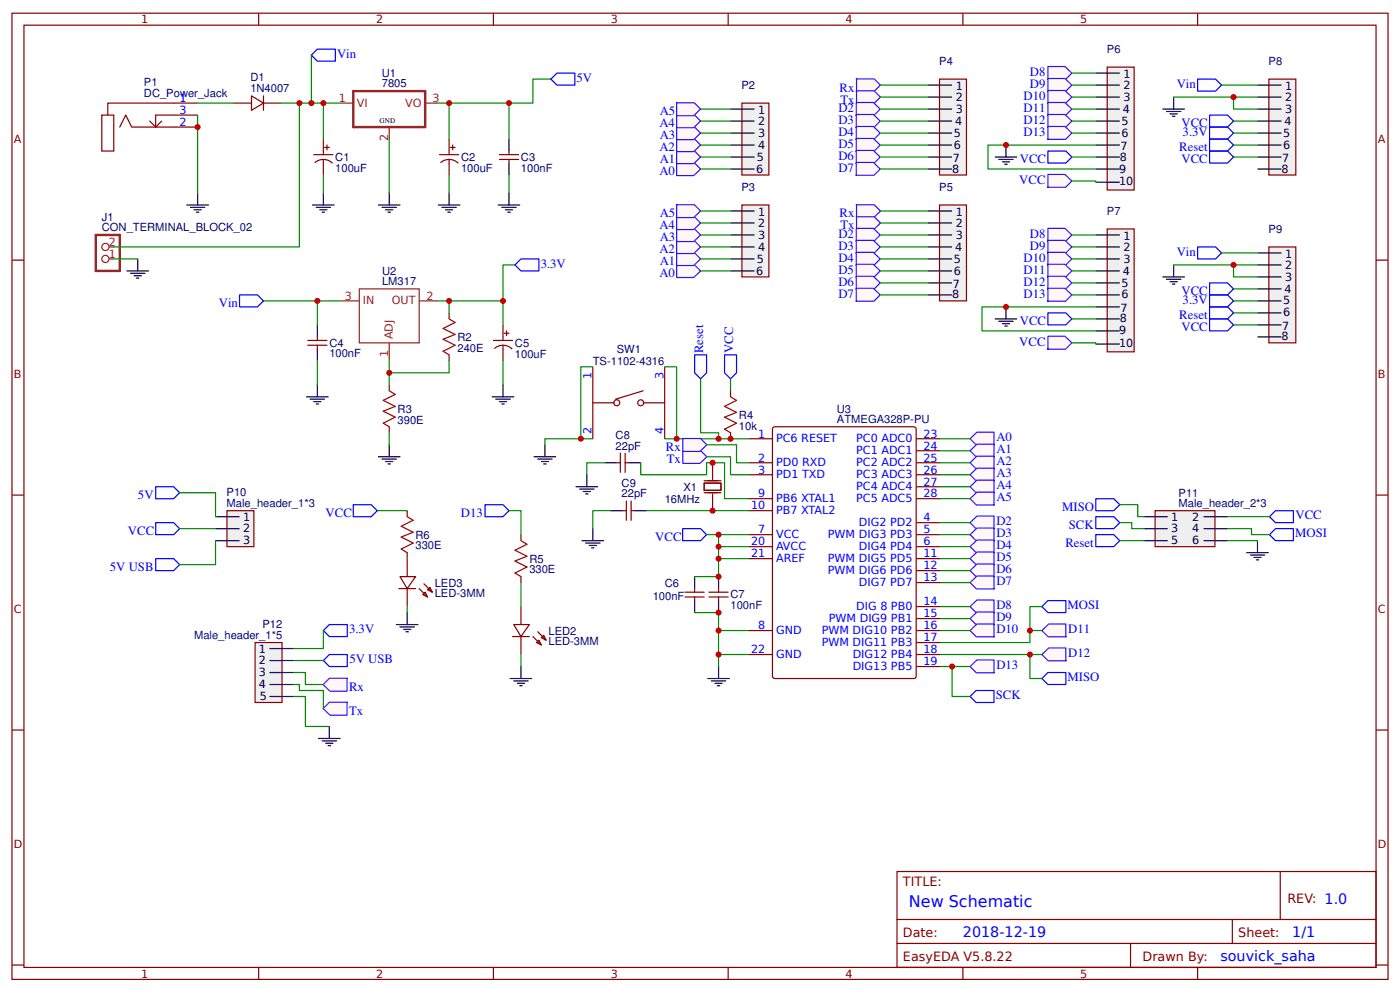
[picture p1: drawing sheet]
<svg xmlns="http://www.w3.org/2000/svg" width="309mm" height="219mm" viewBox="0 0 309 219" stroke-linecap="round" stroke-linejoin="round" font-family="sans-serif">
<g fill="none" stroke="#800" stroke-width=".26">
<path d="M2.6 2.9h304.1v213.3h-304.1zM5.3 5.6h298.7v207.9h-298.7zM57.1 2.9v2.7M109 2.9v2.7M160.9 2.9v2.7M212.7 2.9v2.7M264.6 2.9v2.7M22.5 25.4h2.6v7.9h-2.6zM26.5 28l1.3-2.6 1.3 2.6h14.6M33.1 26.7l1.3 1.3M35.7 26.7l-1.3 1.3M43.7 22.8h-19.9v2.6"/>
<path d="M43.7 25.4h-9.3v2.6M51.6 22.8h4M58.2 22.8h4M58.2 21.2v3.1M2.6 57.4h2.7M304 57.4h2.7M2.6 109.3h2.7M304 109.3h2.7M2.6 161.1h2.7M304 161.1h2.7M198.2 192.4h105.8v21.1h-105.8zM282.8 192.4v10.5"/>
<path d="M2.6 213h2.7M57.1 213.5v2.7M109 213.5v2.7M160.9 213.5v2.7M198.2 202.9h105.8M198.2 208.2h105.8M212.7 213.5v2.7M249.8 208.2v5.3M264.6 213.5v2.7M272.3 202.9v5.3M304 213h2.7"/>
</g>
<path d="M78.1 20.1h15.8v7.9h-15.8z" fill="none" stroke="#8d2323" stroke-width=".53"/>
<path d="M75.4 22.8h2.7M86 28v2.7M93.9 22.8h2.7" fill="none" stroke="#8d2323" stroke-width=".26"/>
<path d="M41.3 45.2h4.7M42.1 45.8h3.1M42.9 46.3h1.5M43.4 46.8h.5M43.7 42.6v2.6" fill="none" stroke="#000" stroke-width=".26"/>
<path d="M43.7 25.4v17.2" fill="none" stroke="#080" stroke-width=".26"/>
<path d="M55.6 21.2l2.6 1.6-2.6 1.5z" fill="#fff" stroke="#800" stroke-width=".26"/>
<g fill="none" stroke="#080" stroke-width=".26">
<path d="M68.8 12.2v10.6M121.7 17.5h-4v5.3h-5.3M43.7 22.8h7.9M62.2 22.8h13.2M66.1 22.8v31.7h-41M71.4 22.8v7.9M71.4 38.6v4M86 30.7v11.9M96.6 22.8h2.6v7.9M99.2 22.8h13.2v7.9M99.2 38.6v4M112.4 38.6v4"/>
<path d="M25.1 57.1h5.3M113.8 58.5h-2.7v7.9M58.2 66.4h17.2M70.1 66.4v5.3M70.1 79.6v5.3M86 79.6v2.7h13.2v-2.7M96.6 66.4h2.6v2.7M99.2 66.4h11.9v5.3M111.1 79.6v5.3M86 82.3v2.6M86 95.5v2.7M131 96.8h-10.6v1.4"/>
<path d="M131 81h-2.7v15.8M146.8 81h2.7v15.8M146.8 96.8h18.6M161.4 83.6v2.7M133.6 102.1h-4v2.7M134.9 112.7h-3.9v4M142.9 112.7h22.5M156.1 118h9.3M158.7 118v2.6h6.7M153.5 135.2h5.2v4M158.7 120.6v6.7h-5.2M158.7 123.3h6.7"/>
<path d="M165.4 139.2h-6.7v5.3M165.4 144.5h-6.7v2.6"/>
</g>
<path d="M21.2 51.9h5.3v7.9h-5.3z" fill="none" stroke="#8d2323" stroke-width=".53"/>
<g fill="none" stroke="#8d2323" stroke-width=".26">
<path d="M24.1 57.1h1M24.1 54.5h1M75.4 66.4h4M79.4 63.8h13.2v11.9h-13.2zM86 75.7v3.9M92.6 66.4h4"/>
<circle cx="23.3" cy="54.5" r=".79"/>
<circle cx="23.3" cy="57.2" r=".79"/>
</g>
<g fill="none" stroke="#000" stroke-width=".26">
<path d="M112.4 30.7v2.6M112.4 36v2.6M28 59.8h4.8M30.4 57.1v2.7M69.1 45.2h4.7M69.8 45.8h3.2M70.6 46.3h1.6M71.2 46.8h.5M71.4 42.6v2.6M83.6 45.2h4.8M84.4 45.8h3.2M85.2 46.3h1.6"/>
<path d="M85.7 46.8h.6M86 42.6v2.6M96.8 45.2h4.8M97.6 45.8h3.2M98.4 46.3h1.6M99 46.8h.5M99.2 42.6v2.6M110.1 45.2h4.7M110.9 45.8h3.1M111.7 46.3h1.5M112.2 46.8h.5M112.4 42.6v2.6"/>
<path d="M28.8 60.3h3.2M29.6 60.9h1.6M30.2 61.4h.5M70.1 71.7v2.6M70.1 77v2.6M67.7 87.6h4.8M68.5 88.1h3.2M69.3 88.6h1.6M69.8 89.2h.6M70.1 84.9v2.7M86 98.2v2.6M108.7 87.6h4.8"/>
<path d="M109.5 88.1h3.2M110.3 88.6h1.6M110.9 89.2h.5M111.1 84.9v2.7M120.4 98.2v2.6M83.6 100.8h4.8M84.4 101.3h3.2M85.2 101.9h1.6M85.7 102.4h.6M118 100.8h4.8M118.8 101.3h3.2M119.6 101.9h1.6"/>
<path d="M120.1 102.4h.5M127.3 107.4h4.7M128.1 107.9h3.1M128.6 119.3h4.7M128.9 108.5h1.5M129.4 109h.5M129.4 119.9h3.2M129.6 104.8v2.6M131 116.7v2.6M133.6 102.1h2.7M134.9 112.7h2.7M138.9 102.1h2.7"/>
<path d="M140.2 112.7h2.7M130.2 120.4h1.6M130.7 120.9h.5M153.5 127.3v2.6M153.5 132.6v2.6M158.7 127.3v2.6M158.7 132.6v2.6M156.4 149.8h4.7M157.2 150.3h3.1M158 150.8h1.5M158.5 151.3h.5M158.7 147.1v2.7"/>
</g>
<g fill="none" stroke="#800" stroke-width=".26">
<path d="M69.3 34.1h4.3M69.5 35.9a2.85 2.85 0 0 1 4 .1M71.4 30.7v3.4M71.4 35.2v3.4M71.7 32.5h1.1M72.2 32v1.1M97.1 34.1h4.2M97.3 35.9a2.85 2.85 0 0 1 3.9 .1M99.2 30.7v3.4M99.2 35.2v3.4M99.5 32.5h1M100 32v1.1"/>
<path d="M110.3 34.1h4.3M110.3 35.2h4.3M112.4 33.3v.8M112.4 35.2v.8M68 76.2h4.2M68 75.1h4.2M70.1 74.3v.8M70.1 76.2v.8M99.2 69.1v1.3M99.2 78.3v1.3M109 75.1h4.2M109.2 76.9a2.85 2.85 0 0 1 4 .2"/>
<path d="M111.1 71.7v3.4M111.1 76.2v3.4M111.4 73.6h1M111.9 73v1.1M86 84.9v1.4M86 94.2v1.3M131 88.9h4.7M131 81v15.8M142.1 88.9h4.7M142.1 86.3l-6.1 1.8M146.8 81v15.8M161.4 86.3v1.3"/>
<path d="M161.4 95.5v1.3M165.4 96.8h5.3M170.7 94.5l.5-.3h30.7l.4 .3 .1 54.7-.3 .5-30.9 .1-.5-.3zM202.4 96.8h5.3M202.4 99.5h5.3M136.3 102.1h.8M137.1 100v4.2M137.6 112.7h.8M138.1 102.1h.8M138.1 100v4.2M138.4 110.6v4.2M139.4 112.7h.8"/>
<path d="M139.4 110.6v4.2M155.6 106.6h3.7v1.6h-3.7zM155.6 106.1h3.7M155.6 108.7h3.7M157.4 102.1v3.7M157.4 109v3.7M165.4 102.1h5.3M165.4 104.8h5.3M165.4 118h5.3M165.4 110.1h5.3M165.4 112.7h5.3M202.4 102.1h5.3"/>
<path d="M202.4 104.8h5.3M202.4 115.4h5.3M202.4 118h5.3M202.4 110.1h5.3M202.4 107.4h5.3M151.3 131.8h4.3M151.3 130.7h4.3M153.5 129.9v.8M153.5 131.8v.8M156.6 131.8h4.3M156.6 130.7h4.3M158.7 129.9v.8"/>
<path d="M158.7 131.8v.8M165.4 120.6h5.3M165.4 139.2h5.3M165.4 123.3h5.3M202.4 120.6h5.3M202.4 139.2h5.3M202.4 123.3h5.3M202.4 125.9h5.3M202.4 128.6h5.3M202.4 133.9h5.3M202.4 136.5h5.3M165.4 144.5h5.3"/>
<path d="M202.4 141.8h5.3M202.4 144.5h5.3M202.4 147.1h5.3"/>
<circle cx="136.3" cy="88.9" r=".66"/>
<circle cx="141.6" cy="88.9" r=".66"/>
</g>
<path d="M68.8 12.2l1.3-1.4h4v2.7h-4zM121.7 17.5l1.3-1.4h4v2.7h-4zM113.8 58.5l1.3-1.4h4v2.7h-4zM52.9 65.1h4l1.3 1.3-1.3 1.3h-4zM160.1 78.3h2.6v4l-1.3 1.3-1.3-1.3zM150.8 116.7h4l1.3 1.3-1.3 1.3h-4z" fill="none" stroke="#00f" stroke-width=".26"/>
<path d="M99.2 70.4l1.3 .8-2.6 1.3 2.6 1.3-2.6 1.1 2.6 1.3-2.6 1.3 1.3 .8M86 86.3l1.3 .7-2.6 1.4 2.6 1.3-2.6 1.1 2.6 1.3-2.6 1.3 1.3 .8M161.4 87.6l1.3 .8-2.6 1.3 2.6 1.3-2.6 1.1 2.6 1.3-2.6 1.3 1.3 .8" fill="none" stroke="#a00000" stroke-width=".26"/>
<g fill="#fff7f8" stroke="#430aff" stroke-width=".26">
<path d="M214.3 96.8l1.5-1.4h3.8l.1 2.8h-4z"/>
<path d="M214.3 99.5l1.5-1.5h3.8l.1 2.9h-4z"/>
<path d="M214.3 102.1l1.5-1.4h3.8l.1 2.8h-4z"/>
<path d="M214.3 104.8l1.5-1.5h3.8l.1 2.9h-4z"/>
<path d="M214.3 107.4l1.5-1.4h3.8l.1 2.8h-4z"/>
<path d="M214.3 110.1l1.5-1.5h3.8l.1 2.9h-4z"/>
</g>
<path d="M207.7 99.5h6.6M207.7 110.1h6.6M207.7 107.4h6.6M207.7 104.8h6.6M207.7 102.1h6.6" fill="none" stroke="#080" stroke-width=".26"/>
<g fill="#fff7f8" stroke="#430aff" stroke-width=".26">
<path d="M214.3 115.4l1.5-1.5h3.8l.1 2.8h-4z"/>
<path d="M214.3 118l1.5-1.5h3.8l.1 2.9h-4z"/>
<path d="M214.3 120.6l1.5-1.4h3.8l.1 2.8h-4z"/>
<path d="M214.3 123.3l1.5-1.5h3.8l.1 2.9h-4z"/>
<path d="M214.3 125.9l1.5-1.4h3.8l.1 2.8h-4z"/>
<path d="M214.3 128.6l1.5-1.5h3.8l.1 2.9h-4z"/>
<path d="M214.3 133.9l1.5-1.5h3.8l.1 2.9h-4z"/>
<path d="M214.3 136.5l1.5-1.4h3.8l.1 2.8h-4z"/>
<path d="M214.3 139.2l1.5-1.5h3.8l.1 2.9h-4z"/>
<path d="M230.2 139.2l1.5-1.5h3.8v2.9h-3.9z"/>
<path d="M230.2 144.5l1.5-1.5h3.8v2.9h-3.9z"/>
</g>
<path d="M207.7 118h6.6M207.7 115.4h6.6M207.7 139.2h6.6M207.7 136.5h6.6M207.7 133.9h6.6M207.7 128.6h6.6M207.7 125.9h6.6M207.7 123.3h6.6M207.7 120.6h6.6" fill="none" stroke="#080" stroke-width=".26"/>
<path d="M214.3 147.1l1.5-1.4h3.8l.1 2.8h-4z" fill="#fff7f8" stroke="#430aff" stroke-width=".26"/>
<path d="M112.4 112.7h2.7v5.3M115.1 128.6v5.3M115.1 144.5v2.6M207.7 144.5h22.5M207.7 147.1h6.6" fill="none" stroke="#080" stroke-width=".26"/>
<path d="M115.1 118v1.3M113.5 137.8h3.4l-1.8 2.7zM115.1 127.3v1.3M115.1 133.9v3.9M118.8 139.4l1.8 1.9M113.2 140.5h3.7M115.1 140.5v4M117.7 140.5l1.9 1.8M118.5 141.8l.6-.5 .5 1zM119.6 140.8l.5-.6 .5 1.1z" fill="none" stroke="#800" stroke-width=".26"/>
<path d="M112.7 149.8h4.8M113.5 150.3h3.2M114.3 150.8h1.6M114.8 151.3h.6M115.1 147.1v2.7" fill="none" stroke="#000" stroke-width=".26"/>
<path d="M107.2 111.4h3.9l1.3 1.3-1.3 1.3h-3.9z" fill="none" stroke="#00f" stroke-width=".26"/>
<path d="M115.1 119.3l1.3 .8-2.6 1.3 2.6 1.4-2.6 1 2.6 1.3-2.6 1.4 1.3 .8" fill="none" stroke="#a00000" stroke-width=".26"/>
<path d="M163.9 22.8h6v15.8h-6z" fill="#efefef" stroke="#800" stroke-width=".26"/>
<path d="M161.4 24.1h5.3M161.4 26.7h5.3M161.4 29.4h5.3M161.4 32h5.3M161.4 34.7h5.3M161.4 37.3h5.3" fill="none" stroke="#000" stroke-width=".26"/>
<g fill="#fff7f8" stroke="#430aff" stroke-width=".26">
<path d="M149.4 35.9h4l1.4 1.4-1.5 1.5h-3.8z"/>
<path d="M149.4 33.3h4l1.4 1.4-1.5 1.4h-3.8z"/>
<path d="M149.4 30.6h4l1.4 1.4-1.5 1.5h-3.8z"/>
<path d="M149.4 28h4l1.4 1.4-1.5 1.4h-3.8z"/>
<path d="M149.4 25.3h4l1.4 1.4-1.5 1.5h-3.8z"/>
<path d="M149.4 22.7h4l1.4 1.4-1.5 1.4h-3.8z"/>
</g>
<path d="M154.8 24.1h6.6M154.8 26.7h6.6M154.8 29.4h6.6M154.8 32h6.6M154.8 34.7h6.6" fill="none" stroke="#080" stroke-width=".26"/>
<path d="M163.9 45.2h6v15.9h-6z" fill="#efefef" stroke="#800" stroke-width=".26"/>
<path d="M161.4 46.6h5.3M161.4 49.2h5.3M161.4 51.9h5.3M161.4 54.5h5.3M161.4 57.1h5.3M161.4 59.8h5.3" fill="none" stroke="#000" stroke-width=".26"/>
<g fill="#fff7f8" stroke="#430aff" stroke-width=".26">
<path d="M149.4 58.4h4l1.4 1.4-1.5 1.5h-3.8z"/>
<path d="M149.4 55.8h4l1.4 1.3-1.5 1.5h-3.8z"/>
<path d="M149.4 53.1h4l1.4 1.4-1.5 1.5h-3.8z"/>
<path d="M149.4 50.5h4l1.4 1.4-1.5 1.4h-3.8z"/>
<path d="M149.4 47.8h4l1.4 1.4-1.5 1.5h-3.8z"/>
<path d="M149.4 45.2h4l1.4 1.4-1.5 1.4h-3.8z"/>
</g>
<path d="M154.8 46.6h6.6M154.8 49.2h6.6M154.8 51.9h6.6M154.8 54.5h6.6M154.8 57.1h6.6" fill="none" stroke="#080" stroke-width=".26"/>
<g fill="#fff7f8" stroke="#430aff" stroke-width=".26">
<path d="M150.8 99.4h4l1.4 1.4-1.6 1.5h-3.7z"/>
<path d="M150.8 96.8h4l1.4 1.4-1.6 1.4h-3.7z"/>
</g>
<path d="M156.1 98.2h6.6v3.9h2.7M141.6 102.1v2.7h14.5v-2.7h4v8h5.3M156.1 100.8h5.3v4h4" fill="none" stroke="#080" stroke-width=".26"/>
<g fill="#fff7f8" stroke="#430aff" stroke-width=".26">
<path d="M189.2 17.4h3.9l1.4 1.4-1.5 1.5h-3.8z"/>
<path d="M189.2 20.1h3.9l1.4 1.3-1.5 1.5h-3.8z"/>
<path d="M189.2 22.6h3.7l1.6 1.5-1.4 1.4h-4z"/>
<path d="M189.2 25.3h3.7l1.6 1.4-1.4 1.4h-4z"/>
<path d="M189.2 27.9h3.7l1.6 1.5-1.4 1.4h-4z"/>
<path d="M189.2 30.6h3.7l1.6 1.4-1.4 1.4h-4z"/>
<path d="M189.2 33.2h3.7l1.6 1.5-1.4 1.3h-4z"/>
<path d="M189.2 35.9h3.7l1.6 1.4-1.4 1.4h-4z"/>
</g>
<path d="M194.5 18.8h10.6M194.5 21.4h10.6M194.5 24.1h10.6M194.5 26.7h10.6M194.5 29.4h10.6M194.5 32h10.6M194.5 37.3h10.6" fill="none" stroke="#080" stroke-width=".26"/>
<g fill="#fff7f8" stroke="#430aff" stroke-width=".26">
<path d="M189.2 45.2h3.9l1.4 1.4-1.5 1.4h-3.8z"/>
<path d="M189.2 47.8h3.9l1.4 1.4-1.5 1.5h-3.8z"/>
<path d="M189.2 50.4h3.7l1.6 1.5-1.4 1.3h-4z"/>
<path d="M189.2 53h3.7l1.6 1.5-1.4 1.4h-4z"/>
<path d="M189.2 55.7h3.7l1.6 1.4-1.4 1.4h-4z"/>
<path d="M189.2 58.3h3.7l1.6 1.5-1.4 1.4h-4z"/>
<path d="M189.2 61h3.7l1.6 1.4-1.4 1.4h-4z"/>
<path d="M189.2 63.6h3.7l1.6 1.5-1.4 1.4h-4z"/>
</g>
<path d="M194.5 46.6h10.6M194.5 49.2h10.6M194.5 51.9h10.6M194.5 54.5h10.6M194.5 57.1h10.6M194.5 59.8h10.6M194.5 65.1h10.6" fill="none" stroke="#080" stroke-width=".26"/>
<path d="M207.6 17.5h5.9v21.1h-5.9z" fill="#efefef" stroke="#800" stroke-width=".26"/>
<path d="M205.1 18.8h5.2M205.1 21.4h5.2M205.1 24.1h5.2M205.1 26.7h5.2M205.1 29.4h5.2M205.1 32h5.2M205.1 37.3h5.2M205.1 34.7h5.2" fill="none" stroke="#000" stroke-width=".26"/>
<path d="M207.6 45.2h5.9v21.2h-5.9z" fill="#efefef" stroke="#800" stroke-width=".26"/>
<path d="M205.1 46.6h5.2M205.1 49.2h5.2M205.1 51.9h5.2M205.1 54.5h5.2M205.1 57.1h5.2M205.1 59.8h5.2M205.1 65.1h5.2M205.1 62.4h5.2" fill="none" stroke="#000" stroke-width=".26"/>
<path d="M194.5 34.7h10.6M194.5 62.4h10.6" fill="none" stroke="#080" stroke-width=".26"/>
<path d="M244.6 14.8h6v27.1h-6z" fill="#efefef" stroke="#800" stroke-width=".26"/>
<path d="M242.1 16.1h5.3M242.1 18.8h5.3M242.1 21.4h5.3M242.1 24.1h5.3M242.1 26.7h5.3M242.1 29.4h5.3M242.1 34.7h5.3M242.1 32h5.3M242.1 37.3h5.3M242.1 40.2h5.3" fill="none" stroke="#000" stroke-width=".26"/>
<path d="M244.6 50.5h6v27.2h-6z" fill="#efefef" stroke="#800" stroke-width=".26"/>
<path d="M242.1 51.9h5.3M242.1 54.5h5.3M242.1 57.1h5.3M242.1 59.8h5.3M242.1 62.4h5.3M242.1 65.1h5.3M242.1 70.4h5.3M242.1 67.7h5.3M242.1 73h5.3M242.1 75.9h5.3" fill="none" stroke="#000" stroke-width=".26"/>
<g fill="#fff7f8" stroke="#430aff" stroke-width=".26">
<path d="M231.5 14.7h3.8l1.5 1.4-1.4 1.4h-4z"/>
<path d="M231.5 17.3h3.8l1.5 1.5-1.4 1.4h-4z"/>
<path d="M231.5 20h3.8l1.5 1.4-1.4 1.4h-4z"/>
<path d="M231.5 22.6h3.8l1.5 1.5-1.4 1.4h-4z"/>
<path d="M231.5 25.3h3.8l1.5 1.4-1.4 1.4h-4z"/>
<path d="M231.5 27.9h3.8l1.5 1.5-1.4 1.4h-4z"/>
<path d="M231.5 50.4h3.8l1.5 1.5-1.4 1.3h-4z"/>
<path d="M231.5 53h3.8l1.5 1.5-1.4 1.4h-4z"/>
<path d="M231.5 55.7h3.8l1.5 1.4-1.4 1.4h-4z"/>
<path d="M231.5 58.3h3.8l1.5 1.5-1.4 1.4h-4z"/>
<path d="M231.5 61h3.8l1.5 1.4-1.4 1.4h-4z"/>
<path d="M231.5 63.6h3.8l1.5 1.5-1.4 1.4h-4z"/>
</g>
<g fill="none" stroke="#080" stroke-width=".26">
<path d="M236.8 16.1h5.3M236.8 18.8h5.3M236.8 21.4h5.3M236.8 24.1h5.3M236.8 26.7h5.3M236.8 29.4h5.3M236.8 34.7h5.3M242.1 32h-23.8v5.3h18.5M236.8 51.9h5.3M236.8 54.5h5.3M236.8 57.1h5.3M236.8 59.8h5.3"/>
<path d="M236.8 62.4h5.3M236.8 65.1h5.3M236.8 70.4h5.3M242.1 67.7h-25.1v5.3h19.8"/>
</g>
<path d="M219.9 34.7h4.7M220.7 35.2h3.1M221.5 35.7h1.5M222 36.2h.5M222.2 32v2.7M219.9 70.4h4.7M220.7 70.9h3.1M221.5 71.4h1.5M222 72h.5M222.2 67.7v2.7" fill="none" stroke="#000" stroke-width=".26"/>
<path d="M231.5 33.3h4l1.3 1.4-1.3 1.3h-4zM231.5 69.1h4l1.3 1.3-1.3 1.3h-4z" fill="none" stroke="#00f" stroke-width=".26"/>
<path d="M231.5 74.2h3.8l1.5 1.5-1.4 1.4h-4z" fill="#fff7f8" stroke="#430aff" stroke-width=".26"/>
<path d="M236.8 75.7h5.3v.2M236.8 73h5.3" fill="none" stroke="#080" stroke-width=".26"/>
<path d="M231.5 38.5h3.8l1.5 1.5-1.4 1.3h-4z" fill="#fff7f8" stroke="#430aff" stroke-width=".26"/>
<path d="M236.8 40h5.3v.2M236.8 37.3h5.3" fill="none" stroke="#080" stroke-width=".26"/>
<path d="M280.3 17.5h6v21.1h-6z" fill="#efefef" stroke="#800" stroke-width=".26"/>
<g fill="none" stroke="#000" stroke-width=".26">
<path d="M277.8 18.8h5.3M256.9 24.1h4.8M257.7 24.6h3.2M258.5 25.1h1.6M259 25.7h.6M259.3 21.4v2.7M277.8 21.4h5.3M277.8 24.1h5.3M277.8 26.7h5.3M277.8 29.4h5.3M277.8 32h5.3M277.8 37.3h5.3"/>
<path d="M277.8 34.7h5.3"/>
</g>
<path d="M264.6 17.5h4l1.3 1.3-1.3 1.3h-4zM267.2 25.4h4l1.3 1.3-1.3 1.3h-4zM267.2 28h4l1.3 1.4-1.3 1.3h-4zM267.2 30.7h4l1.3 1.3-1.3 1.3h-4zM267.2 33.3h4l1.3 1.4-1.3 1.3h-4zM153.5 78.3h2.6v4l-1.3 1.3-1.3-1.3z" fill="none" stroke="#00f" stroke-width=".26"/>
<path d="M269.9 18.8h7.9M259.3 21.4h18.5M272.5 21.4v2.7h5.3M272.5 26.7h5.3M272.5 29.4h5.3M272.5 32h5.3M272.5 34.7h5.3M154.8 83.6v11.9h3.9v1.3" fill="none" stroke="#080" stroke-width=".26"/>
<path d="M280.3 54.5h6v21.2h-6z" fill="#efefef" stroke="#800" stroke-width=".26"/>
<g fill="none" stroke="#000" stroke-width=".26">
<path d="M259.3 58.5v2.6M277.8 55.8h5.3M277.8 58.5h5.3M256.9 61.1h4.8M257.7 61.6h3.2M258.5 62.2h1.6M259 62.7h.6M277.8 61.1h5.3M277.8 63.8h5.3M277.8 66.4h5.3M277.8 69.1h5.3M277.8 74.3h5.3"/>
<path d="M277.8 71.7h5.3"/>
</g>
<path d="M264.6 54.5h4l1.3 1.3-1.3 1.3h-4zM267.2 62.4h4l1.3 1.4-1.3 1.3h-4zM267.2 65.1h4l1.3 1.3-1.3 1.3h-4zM267.2 67.7h4l1.3 1.4-1.3 1.3h-4zM267.2 70.4h4l1.3 1.3-1.3 1.3h-4z" fill="none" stroke="#00f" stroke-width=".26"/>
<path d="M259.3 58.5h18.5M269.9 55.8h7.9M272.5 58.5v2.6h5.3M272.5 63.8h5.3M272.5 66.4h5.3M272.5 69.1h5.3M272.5 71.7h5.3" fill="none" stroke="#080" stroke-width=".26"/>
<path d="M50.1 112.7h6v7.9h-6z" fill="#efefef" stroke="#800" stroke-width=".26"/>
<path d="M47.6 114h5.3M47.6 116.7h5.3M47.6 119.3h5.3" fill="none" stroke="#000" stroke-width=".26"/>
<path d="M34.4 115.4h4l1.3 1.3-1.3 1.3h-4zM34.4 107.4h4l1.3 1.3-1.3 1.4h-4zM34.4 123.3h4l1.3 1.3-1.3 1.3h-4z" fill="none" stroke="#00f" stroke-width=".26"/>
<path d="M154.8 37.3h6.6M154.8 59.8h6.6M207.7 96.8h6.6M39.7 108.7h7.9v5.3M39.7 116.7h7.9M47.6 119.3v5.3h-7.9" fill="none" stroke="#080" stroke-width=".26"/>
<path d="M255.2 112.7h13.2v7.9h-13.2z" fill="#efefef" stroke="#800" stroke-width=".26"/>
<path d="M252.7 114h5.3M252.7 116.7h5.3M252.7 119.3h5.3M265.9 114h5.3M265.9 116.7h5.3M265.9 119.3h5.3M277.8 119.3v2.7M275.4 122h4.8M276.2 122.5h3.2M277 123h1.6M277.5 123.6h.6" fill="none" stroke="#000" stroke-width=".26"/>
<path d="M242.1 118h4l1.3 1.3-1.3 1.3h-4zM242.1 114h4l1.3 1.4-1.3 1.3h-4zM242.1 110.1h4l1.3 1.3-1.3 1.3h-4zM280.5 114l1.3-1.3h4v2.7h-4zM280.5 118l1.3-1.3h4v2.6h-4zM230.2 133.9l1.3-1.3h4v2.6h-4zM214.3 153.7l1.3-1.3h4v2.6h-4zM230.2 149.8l1.3-1.4h4v2.7h-4z" fill="none" stroke="#00f" stroke-width=".26"/>
<path d="M247.4 115.4h2.6v1.3h2.7M247.4 111.4h4v2.6h1.3M247.4 119.3h5.3M271.2 116.7h5.3v1.3h4M271.2 114h9.3M271.2 119.3h6.6M230.2 139.2h-2.7v2.6h-19.8M230.2 133.9h-2.7v5.3M210.3 147.1v6.6h4M227.5 144.5v5.3h2.7" fill="none" stroke="#080" stroke-width=".26"/>
<path d="M56.4 141.8h5.9v13.2h-5.9z" fill="#efefef" stroke="#800" stroke-width=".26"/>
<path d="M59.5 143.1h5.3M59.5 145.8h5.3M59.5 148.4h5.3M59.5 151.1h5.3M59.5 153.7h5.3" fill="none" stroke="#000" stroke-width=".26"/>
<path d="M71.4 139.2l1.4-1.4h3.9v2.7h-3.9zM72.8 144.5h3.9v2.6h-3.9l-1.4-1.3z" fill="none" stroke="#00f" stroke-width=".26"/>
<path d="M71.4 139.2v3.9h-6.6M64.8 145.8h6.6" fill="none" stroke="#080" stroke-width=".26"/>
<path d="M72.8 149.7h3.9v2.8h-3.8l-1.5-1.4z" fill="#fff7f8" stroke="#430aff" stroke-width=".26"/>
<path d="M64.8 148.4h2.7v2.7h3.9" fill="none" stroke="#080" stroke-width=".26"/>
<path d="M72.8 155h3.9v2.8h-3.8l-1.5-1.4z" fill="#fff7f8" stroke="#430aff" stroke-width=".26"/>
<path d="M83.3 112.7h6.7M90 133.9v1.3M64.8 151.1h1.3v1.3h5.3v4M64.8 153.7h2.7v6.6h5.3" fill="none" stroke="#080" stroke-width=".26"/>
<path d="M87.6 137.8h4.7M88.4 138.4h3.1M89.2 138.9h1.6M89.7 139.4h.5M90 135.2v2.6M70.4 163h4.7M71.2 163.5h3.1M72 164h1.6M72.5 164.6h.5M72.8 160.3v2.7" fill="none" stroke="#000" stroke-width=".26"/>
<path d="M90 112.7v1.3M88.1 129.9h3.7M88.4 127.3h3.4l-1.8 2.6zM90 122v5.3M90 129.9v4M92.6 129.9l1.9 1.9M93.4 131.2l.5-.5 .6 1.1zM93.7 128.9l1.8 1.8M94.5 130.2l.5-.6 .5 1.1z" fill="none" stroke="#800" stroke-width=".26"/>
<path d="M90 114l1.3 .8-2.7 1.4 2.7 1.3-2.7 1 2.7 1.4-2.7 1.3 1.4 .8" fill="none" stroke="#a00000" stroke-width=".26"/>
<path d="M78.1 111.4h3.9l1.3 1.3-1.3 1.3h-3.9z" fill="none" stroke="#00f" stroke-width=".26"/>
<g fill="#c00">
<circle cx="222.3" cy="67.7" r=".66"/>
<circle cx="222.3" cy="32" r=".66"/>
<circle cx="227.5" cy="139.2" r=".66"/>
<circle cx="227.5" cy="144.5" r=".66"/>
<circle cx="210.3" cy="147.1" r=".66"/>
<circle cx="272.5" cy="21.4" r=".66"/>
<circle cx="157.4" cy="112.7" r=".66"/>
<circle cx="149.5" cy="96.8" r=".66"/>
<circle cx="70.1" cy="66.4" r=".66"/>
<circle cx="99.2" cy="22.8" r=".66"/>
<circle cx="66.1" cy="22.8" r=".66"/>
<circle cx="43.7" cy="28" r=".66"/>
<circle cx="71.4" cy="22.8" r=".66"/>
<circle cx="68.8" cy="22.8" r=".66"/>
<circle cx="86" cy="82.3" r=".66"/>
<circle cx="99.2" cy="66.4" r=".66"/>
<circle cx="111.1" cy="66.4" r=".66"/>
<circle cx="158.8" cy="135.2" r=".66"/>
<circle cx="158.8" cy="127.3" r=".66"/>
<circle cx="158.8" cy="139.2" r=".66"/>
<circle cx="158.8" cy="120.7" r=".66"/>
<circle cx="158.8" cy="144.5" r=".66"/>
<circle cx="158.8" cy="118" r=".66"/>
<circle cx="161.4" cy="96.8" r=".66"/>
<circle cx="128.3" cy="96.8" r=".66"/>
<circle cx="158.8" cy="123.3" r=".66"/>
<circle cx="157.4" cy="102.1" r=".66"/>
<circle cx="158.8" cy="96.8" r=".66"/>
<circle cx="272.5" cy="58.5" r=".66"/>
<circle cx="112.4" cy="22.8" r=".66"/>
</g>
<text font-size="3.5" fill="#00f" x="200.8" y="200.3">New Schematic</text>
<g font-size="3.2" fill="#00f">
<text x="212.7" y="206.9">2018-12-19</text>
<text x="285.5" y="206.9">1/1</text>
<text x="269.6" y="212.2">souvick_saha</text>
</g>
<g font-size="2.8" fill="#00f">
<text x="74.5" y="12.8">Vin</text>
<text x="227.5" y="16.7">D8</text>
<text x="127.4" y="18">5V</text>
<text x="185.5" y="20.2">Rx</text>
<text x="185.7" y="22.8">Tx</text>
<text x="226.1" y="22">D10</text>
<text x="227.5" y="19.4">D9</text>
<text x="260" y="19.4">Vin</text>
<text x="145.7" y="28">A4</text>
<text x="145.7" y="25.4">A5</text>
<text x="185.2" y="24.7">D2</text>
<text x="185.2" y="27.3">D3</text>
<text x="185.2" y="30">D4</text>
<text x="226.1" y="24.7">D11</text>
<text x="226.1" y="27.3">D12</text>
<text x="226.1" y="30">D13</text>
<text x="261" y="28">VCC</text>
<text x="261.3" y="30">3.3V</text>
<text x="145.7" y="33.3">A2</text>
<text x="145.7" y="36">A1</text>
<text x="145.7" y="30.7">A3</text>
<text x="185.2" y="32.6">D5</text>
<text x="185.2" y="35.3">D6</text>
<text x="225.3" y="36">VCC</text>
<text x="260.5" y="33.3">Reset</text>
<text x="261" y="36">VCC</text>
<text x="145.7" y="38.6">A0</text>
<text x="185.2" y="37.9">D7</text>
<text x="225.2" y="40.5">VCC</text>
<text x="145.7" y="47.9">A5</text>
<text x="185.5" y="48">Rx</text>
<text x="145.7" y="50.5">A4</text>
<text x="145.7" y="53.2">A3</text>
<text x="185.2" y="52.5">D2</text>
<text x="185.7" y="50.6">Tx</text>
<text x="227.5" y="52.5">D8</text>
<text x="119.4" y="59.1">3.3V</text>
<text x="145.7" y="55.8">A2</text>
<text x="145.7" y="58.5">A1</text>
<text x="185.2" y="55.1">D3</text>
<text x="185.2" y="57.8">D4</text>
<text x="226.1" y="57.8">D10</text>
<text x="227.5" y="55.1">D9</text>
<text x="260" y="56.4">Vin</text>
<text x="145.7" y="61.1">A0</text>
<text x="185.2" y="60.4">D5</text>
<text x="185.2" y="63">D6</text>
<text x="185.2" y="65.7">D7</text>
<text x="226.1" y="60.4">D11</text>
<text x="226.1" y="63">D12</text>
<text x="226.1" y="65.7">D13</text>
<text x="261" y="65.1">VCC</text>
<text x="48.3" y="67.7">Vin</text>
<text x="225.3" y="71.7">VCC</text>
<text x="260.5" y="70.4">Reset</text>
<text x="261.3" y="67">3.3V</text>
<text x="155.4" y="77.9" transform="rotate(-90 155.4 77.9)">Reset</text>
<text x="162" y="77.9" transform="rotate(-90 162 77.9)">VCC</text>
<text x="225.2" y="76.3">VCC</text>
<text x="261" y="73">VCC</text>
<text x="147.1" y="99.6">Rx</text>
<text x="220.1" y="97.4">A0</text>
<text x="220.1" y="100.1">A1</text>
<text x="147.3" y="102.2">Tx</text>
<text x="220.1" y="102.7">A2</text>
<text x="220.1" y="105.4">A3</text>
<text x="30.5" y="110.1">5V</text>
<text x="220.1" y="108">A4</text>
<text x="220.1" y="110.7">A5</text>
<text x="234.7" y="112.7">MISO</text>
<text x="28.3" y="118.1">VCC</text>
<text x="71.9" y="114.1">VCC</text>
<text x="101.8" y="114">D13</text>
<text x="144.8" y="119.4">VCC</text>
<text x="220.1" y="116">D2</text>
<text x="220.1" y="118.6">D3</text>
<text x="236.1" y="116.7">SCK</text>
<text x="286.1" y="118.6">MOSI</text>
<text x="286.2" y="114.6">VCC</text>
<text x="24.3" y="126">5V USB</text>
<text x="220.1" y="121.3">D4</text>
<text x="220.1" y="123.9">D5</text>
<text x="235.4" y="120.6">Reset</text>
<text x="220.1" y="126.5">D6</text>
<text x="220.1" y="129.2">D7</text>
<text x="220.1" y="134.5">D8</text>
<text x="220.1" y="137.1">D9</text>
<text x="235.9" y="134.5">MOSI</text>
<text x="77.1" y="139.8">3.3V</text>
<text x="220.1" y="139.8">D10</text>
<text x="236" y="139.8">D11</text>
<text x="77.2" y="146.3">5V USB</text>
<text x="220.1" y="147.7">D13</text>
<text x="236" y="145.1">D12</text>
<text x="77.1" y="152.5">Rx</text>
<text x="220" y="154.3">SCK</text>
<text x="235.9" y="150.3">MISO</text>
<text x="77.1" y="157.8">Tx</text>
</g>
<g font-size="2.8" fill="#800">
<text x="199.5" y="195.5">TITLE:</text>
<text x="284.4" y="199.2">REV: 1.0</text>
<text x="199.5" y="206.9">Date:</text>
<text x="273.6" y="206.9">Sheet:</text>
<text x="199.5" y="212.2">EasyEDA V5.8.22</text>
<text x="252.4" y="212.2">Drawn By:</text>
</g>
<g font-size="2.5" fill="#800">
<text x="31.2" y="5.2">1</text>
<text x="83.1" y="5.2">2</text>
<text x="134.9" y="5.2">3</text>
<text x="186.8" y="5.2">4</text>
<text x="238.7" y="5.2">5</text>
<text x="3" y="31.5">A</text>
<text x="304.4" y="31.5">A</text>
<text x="3" y="83.3">B</text>
<text x="304.4" y="83.3">B</text>
<text x="3" y="135.2">C</text>
<text x="304.4" y="135.2">C</text>
<text x="3" y="187.1">D</text>
<text x="304.4" y="187.1">D</text>
<text x="31.2" y="215.8">1</text>
<text x="83.1" y="215.8">2</text>
<text x="134.9" y="215.8">3</text>
<text x="186.8" y="215.8">4</text>
<text x="238.7" y="215.8">5</text>
</g>
<g font-size="2.5" fill="#000080">
<text x="244.6" y="11.6">P6</text>
<text x="55.3" y="18">D1</text>
<text x="84.4" y="17">U1</text>
<text x="207.5" y="14.4">P4</text>
<text x="280.3" y="14.4">P8</text>
<text x="31.8" y="21.4">DC_Power_Jack</text>
<text x="31.8" y="19">P1</text>
<text x="55.3" y="20.4">1N4007</text>
<text x="84.4" y="19.3">7805</text>
<text x="163.8" y="19.7">P2</text>
<text x="74.1" y="35.5">C1</text>
<text x="101.9" y="35.5">C2</text>
<text x="115.1" y="35.5">C3</text>
<text x="74.1" y="37.9">100uF</text>
<text x="101.9" y="37.9">100uF</text>
<text x="115.1" y="37.9">100nF</text>
<text x="163.8" y="42.2">P3</text>
<text x="207.5" y="42.1">P5</text>
<text x="244.6" y="47.4">P7</text>
<text x="22.5" y="51.1">CON_TERMINAL_BLOCK_02</text>
<text x="22.5" y="48.7">J1</text>
<text x="280.3" y="51.4">P9</text>
<text x="84.4" y="63">LM317</text>
<text x="84.4" y="60.6">U2</text>
<text x="72.8" y="76.5">C4</text>
<text x="101.1" y="77.6">240E</text>
<text x="101.1" y="75.2">R2</text>
<text x="113.8" y="76.5">C5</text>
<text x="136.3" y="77.9">SW1</text>
<text x="72.8" y="78.9">100nF</text>
<text x="113.8" y="78.9">100uF</text>
<text x="131" y="80.6">TS-1102-4316</text>
<text x="87.8" y="93.5">390E</text>
<text x="87.8" y="91.1">R3</text>
<text x="163.2" y="94.8">10k</text>
<text x="163.2" y="92.4">R4</text>
<text x="184.9" y="93.4">ATMEGA328P-PU</text>
<text x="184.9" y="91.1">U3</text>
<text x="136" y="99.2">22pF</text>
<text x="136" y="96.9">C8</text>
<text x="137.3" y="107.5">C9</text>
<text x="50.1" y="109.5">P10</text>
<text x="50.1" y="111.9">Male_header_1*3</text>
<text x="137.3" y="109.8">22pF</text>
<text x="146.8" y="111">16MHz</text>
<text x="151" y="108.4">X1</text>
<text x="260.4" y="111.9">Male_header_2*3</text>
<text x="260.4" y="109.6">P11</text>
<text x="91.8" y="118.9">R6</text>
<text x="91.8" y="121.3">330E</text>
<text x="116.9" y="124.2">R5</text>
<text x="96" y="131.8">LED-3MM</text>
<text x="96" y="129.5">LED3</text>
<text x="116.9" y="126.6">330E</text>
<text x="146.8" y="129.5">C6</text>
<text x="144.2" y="132.4">100nF</text>
<text x="161.4" y="134.5">100nF</text>
<text x="161.4" y="132.1">C7</text>
<text x="42.9" y="141">Male_header_1*5</text>
<text x="58" y="138.6">P12</text>
<text x="121.2" y="142.4">LED-3MM</text>
<text x="121.2" y="140.1">LED2</text>
</g>
<g font-size="2.5">
<text x="248.2" y="17.2">1</text>
<text x="211.1" y="19.8">1</text>
<text x="211.1" y="22.2">2</text>
<text x="248.2" y="19.6">2</text>
<text x="248.2" y="22.2">3</text>
<text x="283.9" y="19.8">1</text>
<text x="283.9" y="22.2">2</text>
<text x="167.5" y="25.1">1</text>
<text x="167.5" y="27.5">2</text>
<text x="211" y="27.5">4</text>
<text x="211.1" y="24.9">3</text>
<text x="247.8" y="27.5">5</text>
<text x="248" y="24.9">4</text>
<text x="283.8" y="27.5">4</text>
<text x="283.9" y="24.9">3</text>
<text x="167.2" y="35.5">5</text>
<text x="167.5" y="30.2">3</text>
<text x="167.5" y="32.8">4</text>
<text x="210.5" y="35.7">7</text>
<text x="210.7" y="30.2">5</text>
<text x="210.7" y="32.8">6</text>
<text x="247.4" y="35.5">8</text>
<text x="247.5" y="33.1">7</text>
<text x="247.8" y="30.2">6</text>
<text x="283.2" y="35.7">7</text>
<text x="283.5" y="30.2">5</text>
<text x="283.5" y="32.8">6</text>
<text x="167.1" y="38.1">6</text>
<text x="210.3" y="38.1">8</text>
<text x="247.3" y="38.1">9</text>
<text x="247.3" y="40.9">10</text>
<text x="283.1" y="38.1">8</text>
<text x="167.5" y="47.6">1</text>
<text x="211.1" y="47.6">1</text>
<text x="167.5" y="50">2</text>
<text x="167.5" y="52.7">3</text>
<text x="211.1" y="50">2</text>
<text x="211.1" y="52.7">3</text>
<text x="248.2" y="52.9">1</text>
<text x="167.2" y="57.9">5</text>
<text x="167.5" y="55.3">4</text>
<text x="210.7" y="57.9">5</text>
<text x="211" y="55.3">4</text>
<text x="248.2" y="55.3">2</text>
<text x="248.2" y="57.9">3</text>
<text x="283.9" y="56.9">1</text>
<text x="283.9" y="59.3">2</text>
<text x="167.1" y="60.6">6</text>
<text x="210.3" y="65.9">8</text>
<text x="210.5" y="63.5">7</text>
<text x="210.7" y="60.6">6</text>
<text x="247.8" y="63.2">5</text>
<text x="247.8" y="65.9">6</text>
<text x="248" y="60.6">4</text>
<text x="283.8" y="64.6">4</text>
<text x="283.9" y="61.9">3</text>
<text x="247.4" y="71.2">8</text>
<text x="247.5" y="68.8">7</text>
<text x="283.5" y="67.2">5</text>
<text x="283.5" y="69.8">6</text>
<text x="247.3" y="73.8">9</text>
<text x="247.3" y="76.6">10</text>
<text x="283.1" y="75.1">8</text>
<text x="283.2" y="72.8">7</text>
<text x="53.7" y="115.1">1</text>
<text x="53.7" y="117.5">2</text>
<text x="258.8" y="115.1">1</text>
<text x="258.8" y="117.5">3</text>
<text x="263.4" y="115.1">2</text>
<text x="263.4" y="117.5">4</text>
<text x="53.7" y="120.1">3</text>
<text x="258.8" y="120.1">5</text>
<text x="263.4" y="120.1">6</text>
<text x="57.2" y="144.2">1</text>
<text x="57.2" y="146.6">2</text>
<text x="57.2" y="149.2">3</text>
<text x="57.2" y="151.9">4</text>
<text x="57.4" y="154.5">5</text>
</g>
<g font-size="2.5" fill="#00f">
<text x="39.7" y="22.5">1</text>
<text x="39.7" y="27.8">2</text>
<text x="39.7" y="25.1">3</text>
<text x="130.7" y="83.6" transform="rotate(-90 130.7 83.6)">1</text>
<text x="146.6" y="83.6" transform="rotate(-90 146.6 83.6)">3</text>
<text x="130.7" y="95.8" transform="rotate(-90 130.7 95.8)">2</text>
<text x="146.6" y="95.8" transform="rotate(-90 146.6 95.8)">4</text>
<text x="167.5" y="96.6">1</text>
<text x="167.5" y="101.9">2</text>
<text x="171.4" y="97.6">PC6 RESET</text>
<text x="189.1" y="97.6">PC0 ADC0</text>
<text x="189.1" y="100.3">PC1 ADC1</text>
<text x="204" y="96.6">23</text>
<text x="204" y="99.2">24</text>
<text x="204" y="101.9">25</text>
<text x="167.5" y="104.5">3</text>
<text x="171.4" y="102.9">PD0 RXD</text>
<text x="171.4" y="105.6">PD1 TXD</text>
<text x="189.1" y="102.9">PC2 ADC2</text>
<text x="189.1" y="105.6">PC3 ADC3</text>
<text x="204" y="104.5">26</text>
<text x="204" y="107.2">27</text>
<text x="165.9" y="112.4">10</text>
<text x="167.5" y="109.8">9</text>
<text x="171.4" y="110.9">PB6 XTAL1</text>
<text x="171.4" y="113.5">PB7 XTAL2</text>
<text x="189.1" y="108.2">PC4 ADC4</text>
<text x="189.1" y="110.9">PC5 ADC5</text>
<text x="204" y="109.8">28</text>
<text x="167.5" y="117.7">7</text>
<text x="171.4" y="118.8">VCC</text>
<text x="182.9" y="118.8">PWM DIG3 PD3</text>
<text x="189.7" y="116.2">DIG2 PD2</text>
<text x="204" y="115.1">4</text>
<text x="204" y="117.7">5</text>
<text x="165.9" y="120.4">20</text>
<text x="165.9" y="123">21</text>
<text x="171.4" y="121.4">AVCC</text>
<text x="171.4" y="124.1">AREF</text>
<text x="182.9" y="124.1">PWM DIG5 PD5</text>
<text x="189.7" y="121.4">DIG4 PD4</text>
<text x="204" y="120.4">6</text>
<text x="204" y="123">11</text>
<text x="204" y="125.7">12</text>
<text x="182.9" y="126.7">PWM DIG6 PD6</text>
<text x="189.7" y="129.4">DIG7 PD7</text>
<text x="204" y="128.3">13</text>
<text x="183.1" y="137.3">PWM DIG9 PB1</text>
<text x="189.2" y="134.7">DIG 8 PB0</text>
<text x="204" y="133.6">14</text>
<text x="204" y="136.3">15</text>
<text x="167.5" y="138.9">8</text>
<text x="171.4" y="140">GND</text>
<text x="181.5" y="140">PWM DIG10 PB2</text>
<text x="181.5" y="142.6">PWM DIG11 PB3</text>
<text x="204" y="138.9">16</text>
<text x="204" y="141.6">17</text>
<text x="165.9" y="144.2">22</text>
<text x="171.4" y="145.3">GND</text>
<text x="188.4" y="145.3">DIG12 PB4</text>
<text x="188.4" y="147.9">DIG13 PB5</text>
<text x="204" y="144.2">18</text>
<text x="204" y="146.8">19</text>
</g>
<g font-size="2.5" fill="#8d2323">
<text x="74.9" y="22.5">1</text>
<text x="78.8" y="23.5">VI</text>
<text x="89.5" y="23.5">VO</text>
<text x="95.5" y="22.5">3</text>
<text x="85.7" y="31.2" transform="rotate(-90 85.7 31.2)">2</text>
<text x="24.1" y="56.9">1</text>
<text x="24.1" y="54.2">2</text>
<text x="76.2" y="66.1">3</text>
<text x="80.2" y="67.2">IN</text>
<text x="86.5" y="67.2">OUT</text>
<text x="94.2" y="66.1">2</text>
<text x="86.8" y="74.9" transform="rotate(-90 86.8 74.9)">ADJ</text>
<text x="85.7" y="78.8" transform="rotate(-90 85.7 78.8)">1</text>
</g>
<text font-size="1.6" x="83.9" y="27.3">GND</text>
</svg>
